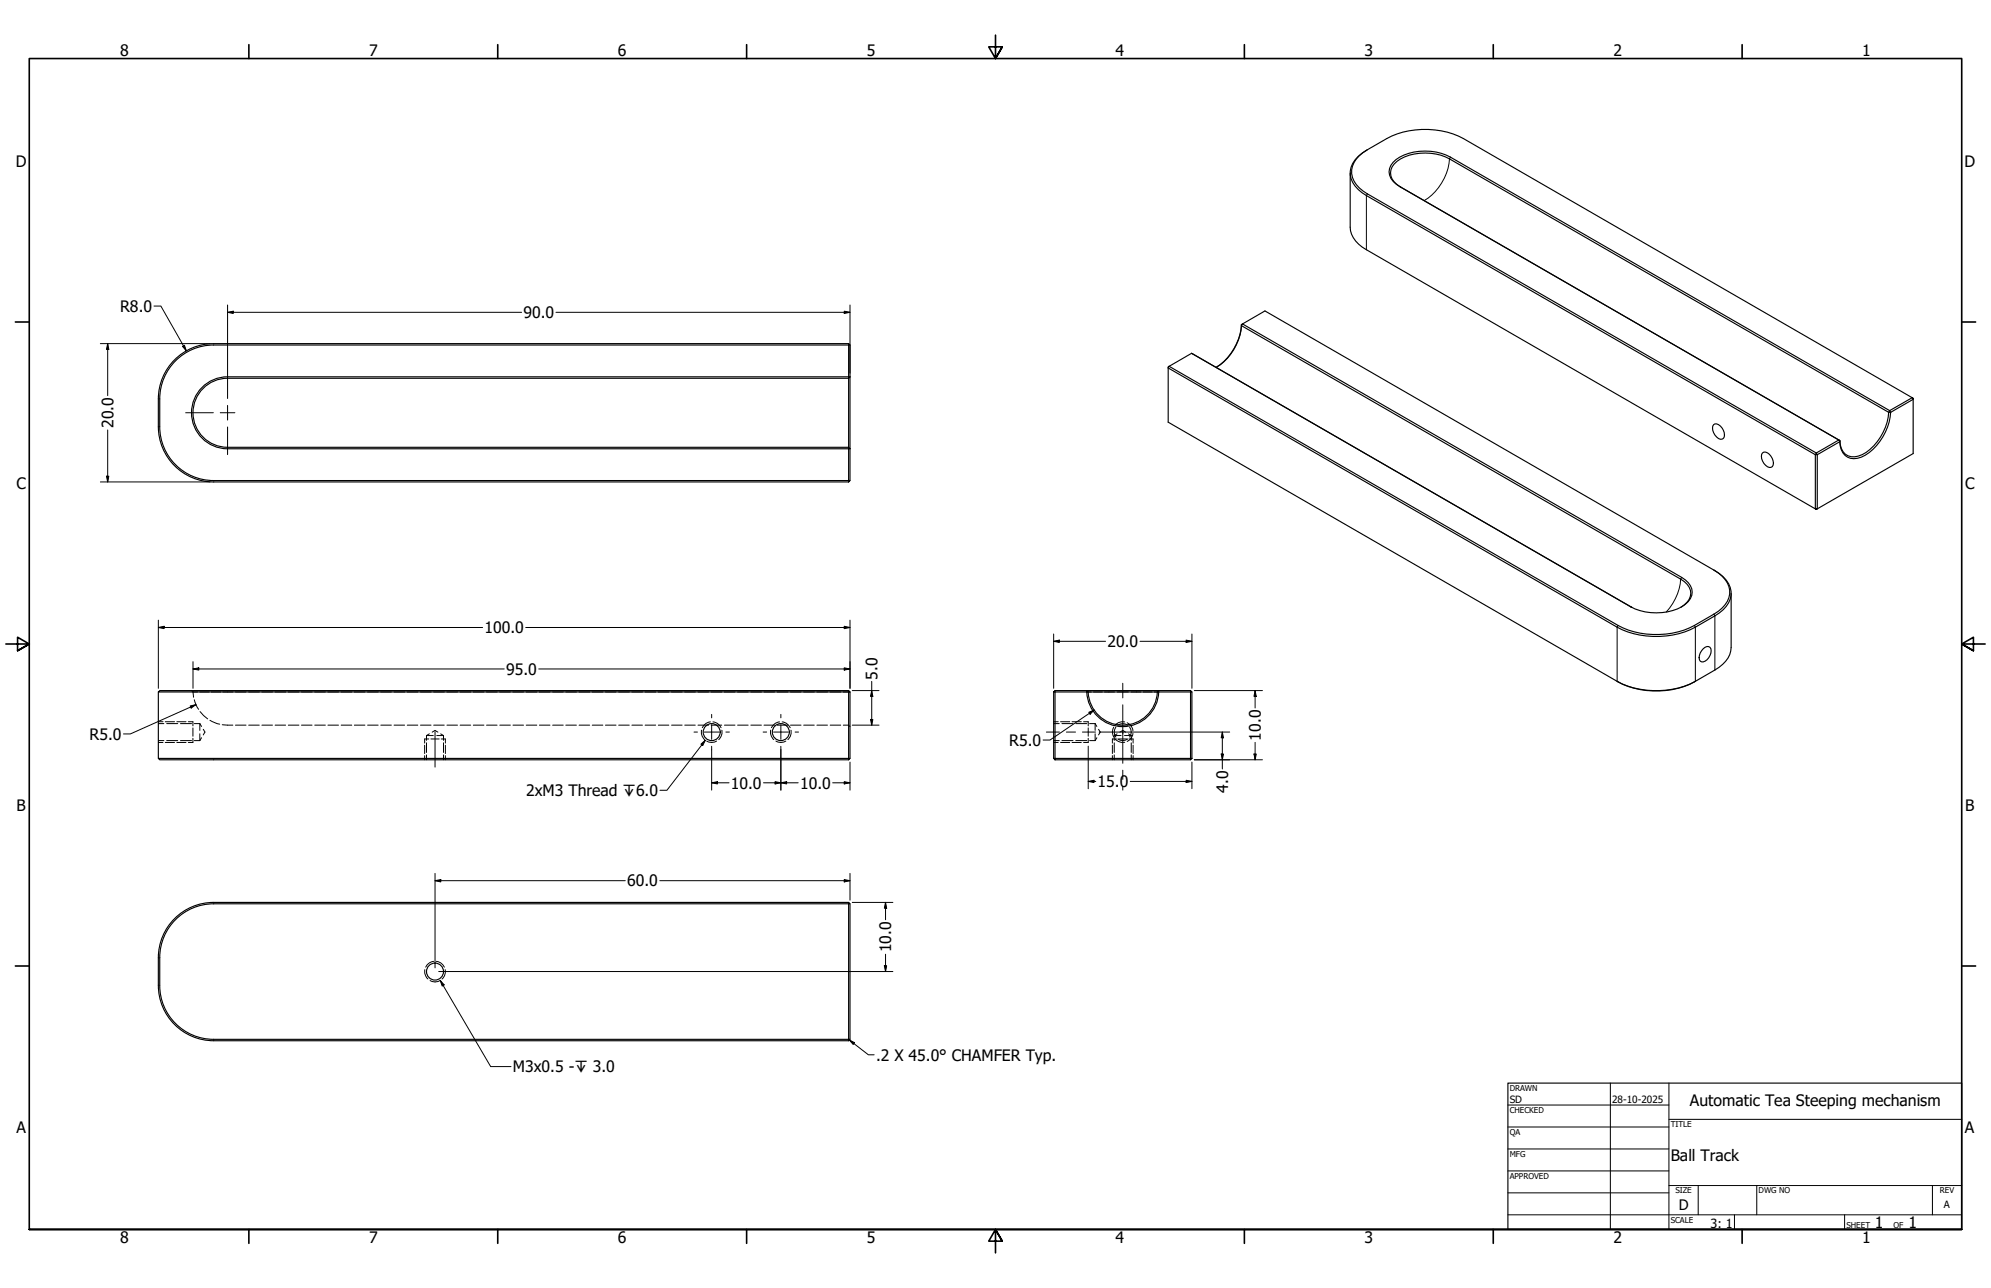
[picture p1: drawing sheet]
<svg xmlns="http://www.w3.org/2000/svg" width="864mm" height="559mm" viewBox="0 0 864 559" stroke-linecap="round" stroke-linejoin="round" font-family="sans-serif">
<!-- layer: Hidden (ANSI) -->
<g fill="none" stroke="#000" stroke-width=".43">
<path d="M83.1 299.6l.2 .2M68.7 313.9h2.4M72.3 313.9h4.8M78.3 313.9h4.8M83.5 300l.2 .2M83.7 313.1v1.8M83.7 315.8v3.6M83.7 300.2h2M83.7 300.2l.3 2.3M84.3 303.6l1.8 4.2M84.3 313.9h2.4M86.7 313.9v3"/>
<path d="M86.7 318.3v3M86.7 313.9l.7 1.3M86.7 300.2h4M86.8 308.7l3.3 3.2M88.2 316.4l.7 1.2-.7 1.2M91.1 312.5l4.2 1.7M91.7 300.2h4M96.4 314.4l4.6 .2M96.7 300.2h4.3M102.1 300.2h4.6M102.1 314.6h4.6M107.9 300.2h4.6"/>
<path d="M107.9 314.6h4.6M113.6 300.2h4.6M113.6 314.6h4.6M119.3 300.2h4.6M119.3 314.6h4.6M125.1 300.2h4.5M125.1 314.6h4.5M130.8 300.2h4.6M130.8 314.6h4.6M136.5 300.2h4.6M136.5 314.6h4.6M142.2 300.2h4.6"/>
<path d="M142.2 314.6h4.6M148 300.2h4.6M148 314.6h4.6M153.7 300.2h4.6M153.7 314.6h4.6M159.5 300.2h4.5M159.5 314.6h4.5M165.2 300.2h4.6M165.2 314.6h4.6M170.9 300.2h4.6M170.9 314.6h4.6M176.6 300.2h4.6"/>
<path d="M176.6 314.6h4.6M182.4 300.2h4.6M182.4 314.6h4.6M185 319.1h3M185 319.1v2.1M186.2 318.4l-1.2 .7M187.5 317.6l1.2-.7 1.2 .7M188.1 300.2h4.6M188.1 314.6h4.6M189.4 319.1h3M191.1 318.4l1.3 .7M192.4 319.1v2.1"/>
<path d="M193.9 300.2h4.5M193.9 314.6h4.5M199.6 300.2h4.6M199.6 314.6h4.6M205.3 300.2h4.6M205.3 314.6h4.6M211 300.2h4.6M211 314.6h4.6M216.8 300.2h4.6M216.8 314.6h4.6M222.5 300.2h4.6M222.5 314.6h4.6"/>
<path d="M228.2 300.2h4.6M228.2 314.6h4.6M234 300.2h4.5M234 314.6h4.5M239.7 300.2h4.6M239.7 314.6h4.6M245.4 300.2h4.6M245.4 314.6h4.6M251.2 300.2h4.6M251.2 314.6h4.6M256.9 300.2h4.6M256.9 314.6h4.6"/>
<path d="M262.6 300.2h4.6M262.6 314.6h4.6M268.4 300.2h4.5M268.4 314.6h4.5M274.1 300.2h4.6M274.1 314.6h4.6M279.8 300.2h4.6M279.8 314.6h4.6M285.5 300.2h4.6M285.5 314.6h4.6M291.3 300.2h4.6M291.3 314.6h4.6"/>
<path d="M297 300.2h4.6M297 314.6h4.6M302.8 300.2h4.5M302.8 314.6h4.5M308.5 300.2h4.6M308.5 314.6h4.6M314.2 300.2h4.6M314.2 314.6h4.6M319.9 300.2h4.6M319.9 314.6h4.6M325.7 300.2h4.6M325.7 314.6h4.6"/>
<path d="M331.4 300.2h4.6M331.4 314.6h4.6M337.1 300.2h4.6M337.1 314.6h4.6M342.9 300.2h4.6M342.9 314.6h4.6M348.6 300.2h4.6M348.6 314.6h4.6M354.3 300.2h4.6M354.3 314.6h4.6M360.1 300.2h4.6M360.1 314.6h4.6"/>
<path d="M365.8 300.2h2.5M365.8 314.6l2.5 .2M368.5 300.2h.2M368.5 315l.2 .2M457 313.9h2.4M460.6 313.9h4.8M466.6 313.9h4.8M471.4 300.2h1.9M472 313.1v1.8M472 315.8v3.6M472.6 313.9h2.4M474.3 300.2h3.8"/>
<path d="M475 313.9v3M475 318.3v3M475 313.9l.8 1.3M476.5 316.4l.7 1.2-.7 1.2M479.1 300.2h4.3M483.3 319.1h3M483.3 319.1v2.1M484 315.5a3.7 3.7 0 0 0 0 4.3M484.5 318.4l-1.2 .7M484.6 300.2h4.8M484.8 314.6a3.7 3.7 0 0 1 4.4 0M485.8 317.6l1.2-.7 1.2 .7"/>
<path d="M487.8 319.1h2.9M489.5 318.4l1.2 .7M490 315.5a3.7 3.7 0 0 1 0 4.3M490.6 300.2h4.3M490.7 319.1v2.1M495.9 300.2h3.8M500.7 300.2h1.9M68.7 321.3h2.4M72.3 321.3h4.8M78.3 321.3h4.8M83.7 320.3v1.8M84.3 321.3h2.4"/>
<path d="M87.4 320.1l-.7 1.2M184.2 320.6h1.8M185 322.3v4.2M185 327.5v2.1M186.9 320.6h3.6M191.4 320.6h1.8M192.4 322.3v4.2M192.4 327.5v2.1M457 321.3h2.4M460.6 321.3h4.8M466.6 321.3h4.8M472 320.3v1.8"/>
<path d="M472.6 321.3h2.4M475.8 320.1l-.8 1.2M482.5 320.6h1.8M483.3 322.3v4.2M483.3 327.5v2.1M484.8 320.6a3.7 3.7 0 0 0 4.4 0M485.2 320.6h3.6M489.7 320.6h1.8M490.7 322.3v4.2M490.7 327.5v2.1"/>
</g>
<!-- layer: Hidden Narrow (ANSI) -->
<g fill="none" stroke="#000" stroke-width=".43">
<path d="M68.7 313.1h2M71.7 313.1h4M76.7 313.1h4M81.7 313.1h2M304.3 316.8a4.2 4.2 0 0 0 1.3 4.1M308.2 313.2a4.2 4.2 0 0 0-3.6 2.5M309.2 313.2a4.4 4.4 0 0 1 3.6 2.5M313.1 316.8a4.2 4.2 0 0 1-1.4 4.1M334.3 316.8a4.2 4.2 0 0 0 1.3 4.1M338.1 313.2a4.4 4.4 0 0 0-3.5 2.5M339.3 313.2a4.3 4.3 0 0 1 3.5 2.5M343.1 316.8a4.2 4.2 0 0 1-1.4 4.1"/>
<path d="M457 313.1h2M460 313.1h4M465 313.1h4M470 313.1h2M483.1 315.5a4.2 4.2 0 0 0 0 4.3M487.9 313.2a4.2 4.2 0 0 0-4.1 1.4M488.9 313.5a4.2 4.2 0 0 1 2.5 3.6M491.4 318.2a4.4 4.4 0 0 1-2.5 3.5M68.7 322.1h2M71.7 322.1h4M76.7 322.1h4M81.7 322.1h2"/>
<path d="M184.2 320.6v1.8M184.2 323.3v3.6M184.2 327.8v1.8M193.2 320.6v1.8M193.2 323.3v3.6M193.2 327.8v1.8M306.5 321.5a4.2 4.2 0 0 0 4.3 0M336.5 321.5a4.2 4.2 0 0 0 4.4 0M457 322.1h2M460 322.1h4M465 322.1h4M470 322.1h2"/>
<path d="M482.5 320.6v1.8M482.5 323.3v3.6M482.5 327.8v1.8M483.8 320.7a4.3 4.3 0 0 0 4.1 1.3M491.5 320.6v1.8M491.5 323.3v3.6M491.5 327.8v1.8M188.1 417.1a4.3 4.3 0 0 0-3.5 2.5M189.3 417.1a4.3 4.3 0 0 1 3.5 2.5M184.3 420.7a4.1 4.1 0 0 0 1.3 4M186.5 425.4a4.2 4.2 0 0 0 4.4 0M193.1 420.7a4.1 4.1 0 0 1-1.4 4"/>
</g>
<!-- layer: Visible (ANSI) -->
<g fill="none" stroke="#000" stroke-width=".49">
<path d="M585.6 75v23.6a11.7 11.7 0 0 0 7.1 9.7l194.7 112.5v-23.5M593.1 65a11.6 11.6 0 0 0-6.8 10.4 12.2 12.2 0 0 0 6.8 8.7l194.7 112.4 9.8-5.6M607.5 81.1a6.5 6.5 0 0 1-3.7-8.7 16.7 16.7 0 0 1 14.3-6 22 22 0 0 1 10.6 2.5l190.5 110M76.1 156.5a23.3 23.3 0 0 1 16.6-6.8h276l-.6-.6v45h-269.4a15 15 0 0 1-15-15 15 15 0 0 1 15-15h269.4l.6-.6h-270a15.6 15.6 0 0 0-15.6 15.6 15.6 15.6 0 0 0 15.6 15.6h269.4v13.8h-275.4a23.4 23.4 0 0 1-23.4-23.4v-12a23.3 23.3 0 0 1 6.8-16.6zM368.1 149.1h-275.4a24 24 0 0 0-24 24v12a24 24 0 0 0 24 24h275.4M368.7 149.7v58.8M506.7 159.2l.4-.3-.4 .7zM507.1 158.9l194.8 112.5a36.7 36.7 0 0 0 33 0l8.5-4.9a11.7 11.7 0 0 0 6.9-10.4 12.4 12.4 0 0 0-6.9-8.8M516.9 153.3l190.5 110a24 24 0 0 0 23.6-1.1 6.2 6.2 0 0 0 0-10.6l-192.1-111.1 9.8-5.6 194.7 112.4M516.9 153.3l190.9 110.2M516.9 153.3l-9.8 5.6M538.5 140.8l.4-.3-.4 .8"/>
<path d="M538.5 141.3a23.3 23.3 0 0 1-11 18.1M538.5 140.8a24.4 24.4 0 0 1-10.8 18.5M538.5 141.3l190.5 109.9a6.6 6.6 0 0 1 3.6 8.9l-2.1 2.4-1.5 1M538.5 140.8v.5M819.2 178.9a23.3 23.3 0 0 1-11.4 18.3 6 6 0 0 1-9.6-4.2l-.2-1.9M819.2 178.9h.9M819.6 178.2l9.8-5.7 .4 .3v.4l-.4-.7-194.7-112.4a36.7 36.7 0 0 0-33.1 0l-8.5 4.9a12.1 12.1 0 0 0-7.4 10.9 12.7 12.7 0 0 0 7 8.9l194.7 112.5M819.6 178.2l-190.5-110a23.8 23.8 0 0 0-23.6 1.1 6.2 6.2 0 0 0 0 10.5l192.5 111.3M819.6 178.2l-.4 .7M819.6 178.2l.5 .7M820.1 178.9a23.9 23.9 0 0 1-12.7 19.4 6.2 6.2 0 0 1-9.2-4.8l-.2-1.9M820.1 178.9l9.7-5.7v23.6l-41.6 24v-23.5l9.8-5.7"/>
<path d="M368.1 194.1l.6 .6h-.6zM743.3 184.2a3.2 3.2 0 0 1 4.2 2.5 2.83 2.83 0 0 1-.6 3.8 4.6 4.6 0 0 1-3.6-6.3zM764.5 196.5a3.2 3.2 0 0 1 4.2 2.4 2.76 2.76 0 0 1-.6 3.9 4.5 4.5 0 0 1-3.6-6.3zM787.8 196.5l.4 .8h-.8zM798 191.1l-.4-.2 .4 .7M798 191.1v.5M368.1 208.5h.6l-.6 .6zM787.4 220.8h.8l-.4 .2zM743.4 247.3a12.1 12.1 0 0 1 7.5 10.9 12.6 12.6 0 0 1-7.1 9 46.6 46.6 0 0 1-18.3 8.3 37.9 37.9 0 0 1-24.1-3.4l-194.7-112.5v23.6l194.7 112.4M750.9 257.4v23.5a11.6 11.6 0 0 1-7.1 9.8l-8.4 4.9a36.5 36.5 0 0 1-34 0M707.8 263.5h.1M368.1 299.6l.6 .6h-.6z"/>
<path d="M368.1 299.6h-298.8l-.6 .6h299.4M457.6 299.6v.6h-.6zM457.6 299.6h58.8M471.4 299.6l.6 .6a15 15 0 0 0 15 14.4 15 15 0 0 0 15-14.4l.6-.6a15.6 15.6 0 0 1-15.6 15.6 15.6 15.6 0 0 1-15.6-15.6zM516.4 299.6l.6 .6h-.6zM701.4 295.6a37.6 37.6 0 0 0 34 0M738.8 281.4a1.9 1.9 0 0 1 3.3 .1 4.8 4.8 0 0 1-4 5.7 3.1 3.1 0 0 1 0-4.9zM68.7 300.2v28.8M368.1 300.2v28.8h-299.4l.6 .6h298.8l.6-.6h-.6v.6M368.7 300.2v28.8M457 300.2v28.8M457.6 300.2h58.8v28.8h-58.8z"/>
<path d="M517 300.2v28.8M457 329h.6v.6zM457.6 329.6h58.8M516.4 329h.6l-.6 .6zM76.1 399a23.3 23.3 0 0 1 16.6-6.9h275.4v58.8h-275.4a23.4 23.4 0 0 1-23.4-23.4v-12a23.3 23.3 0 0 1 6.8-16.5zM368.1 391.5l.6 .6h-.6zM368.1 391.5h-275.4a24 24 0 0 0-24 24v12a24 24 0 0 0 24 24h275.4M368.7 392.1v58.8M368.1 450.9h.6l-.6 .6z"/>
<circle cx="308.7" cy="317.6" r="3.7"/>
<circle cx="338.7" cy="317.6" r="3.7"/>
<circle cx="188.7" cy="421.5" r="3.7"/>
</g>
<!-- layer: Visible Narrow (ANSI) -->
<path d="M629.1 68.2l-.4 .7a23.5 23.5 0 0 1-11 18.1M593.1 84.1l-.4 .7v23.5M607.1 80.9l.4 .2M729.4 250.5l-.4 .7a23 23 0 0 1-6.3 14.3M701.9 271.4l-.5 .7v23.5M707.4 263.3l.4 .2M734.9 271.4l.5 .7v23.5M743.4 266.5l.4 .7v23.5" fill="none" stroke="#000" stroke-width=".43"/>
<!-- layer: Border (ANSI) -->
<g fill="none" stroke="#000" stroke-width=".71">
<path d="M107.9 19.4v6M215.9 19.4v6M323.8 19.4v6M431.8 15.2v10.2l-2.9-5.1h5.8l-2.9 5.1 2.9-5.1M539.8 19.4v6M647.7 19.4v6M755.6 19.4v6M6.7 139.7h6M850.9 139.7h6M2.5 279.4h10.2l-5.1-2.9v5.8l5.1-2.9-5.1 2.9M861.1 279.4h-10.2l5.1-2.9v5.8l-5.1-2.9 5.1 2.9M6.7 419.1h6"/>
<path d="M850.9 419.1h6M12.7 533.4v-508h838.2v508h-838.2h838.2M107.9 533.4v6M215.9 533.4v6M323.8 533.4v6M434.7 538.5l-2.9-5.1 2.9 5.1h-5.8l2.9-5.1v10.2M539.8 533.4v6M647.7 533.4v6M755.6 533.4v6"/>
</g>
<!-- layer: Title (ANSI) -->
<g fill="none" stroke="#000" stroke-width=".43">
<path d="M654 479.4h69.9M698.5 469.9v63.5M723.9 469.9v63.5M654 488.9h69.9M654 498.5h69.9M723.9 485.6h127M654 508h69.9M654 517.5h69.9M723.9 514.3h127M736.6 514.3v12.7M762 514.3v12.7M838.2 514.3v12.7"/>
<path d="M654 527h196.9M752.3 527v6.4M800.1 527v6.4"/>
</g>
<path d="M654 469.9h196.9v63.5h-196.9z" fill="none" stroke="#000" stroke-width=".49"/>
<!-- layer: Center Mark (ANSI) -->
<g fill="none" stroke="#000" stroke-width=".43">
<path d="M80.5 179.1h12M95.5 179.1h6.4M98.7 160.9v12M98.7 175.9v6.3M98.7 185.2v12M483.8 299.6h6.4M487 296.4v6.4M301 317.6h1.5M305.5 317.6h6.4M308.7 310v1.4M308.7 314.4v6.4M314.9 317.6h1.5"/>
<path d="M331 317.6h1.5M335.5 317.6h6.4M338.7 310v1.4M338.7 314.4v6.4M344.9 317.6h1.5M487 305.8v12.6M308.7 323.8v1.5M338.7 323.8v1.5"/>
</g>
<!-- layer: Centerline (ANSI) -->
<path d="M188.7 317.4v15.4M453.8 317.6h5.7M462.5 317.6h4M469.5 317.6h5.7M487 317.4v13.8M487 334.2v3.9M487 341.1v1.7" fill="none" stroke="#000" stroke-width=".43"/>
<!-- layer: Dimension (ANSI) -->
<g fill="none" stroke="#000" stroke-width=".43">
<path d="M66.8 132.8h3l11 19.4M98.7 135.5l2.5-.5v1zM98.7 135.5h127.5M98.7 132.3v28.6M241.2 135.5h127.5M366.2 135l2.5 .5-2.5 .5zM368.7 132.3v29.6M43.5 149.1h47.6M46.7 149.1l.5 2.5h-1zM46.7 149.1v22.5M79.2 150.3l.8-.5 .8 2.4zM46.7 186.5v22.6"/>
<path d="M43.5 209.1h47.6M46.2 206.6h1l-.5 2.5zM68.7 272.2l2.5-.5v1zM68.7 272.2h140.6M68.7 269.1v29.5M228 272.2h140.7M366.2 271.7l2.5 .5-2.5 .5zM368.7 269.1v29.5M457 278.2l2.5-.5v1zM457 278.2h22.5M457 275.1v23.5M494.5 278.2h22.5"/>
<path d="M514.5 277.7l2.5 .5-2.5 .5zM517 275.1v23.5M83.7 290.2l2.5-.5v1zM83.7 290.2h135M83.7 287.1v11.5M233.7 290.2h135M366.2 289.7l2.5 .5-2.5 .5zM369.7 299.6h11.6M378.1 299.6l.5 2.5h-1zM378.1 295.6v19M518 299.6h29.6M544.4 299.6l.5 2.5h-1z"/>
<path d="M544.4 299.6v7.6M82.5 306.3l2.5-.6-2.1 1.5zM85 305.7l-28.4 12.7h-3M369.7 314.6h11.6M377.6 312.1h1l-.5 2.5zM472.3 309l2.3-1-1.8 1.9zM474.6 308l-19.2 13.1h-3M476.8 317.6h10.1M487.1 317.6h46.3M530.2 317.6l.5 2.5h-1zM530.2 317.6v16M304 322.9l1.9-1.7-1.1 2.3z"/>
<path d="M305.9 321.2l-16.6 21.7h-3.1M308.7 339.6l2.5-.5v1zM308.7 339.6h7.5M308.7 325.3v17.5M331.2 339.6h15M336.2 339.1l2.5 .5-2.5 .5zM338.7 339.6l2.5-.5v1zM338.7 325.3v17.5M361.2 339.6h7.5M366.2 339.1l2.5 .5-2.5 .5zM368.7 330.6v12.2M472 339l2.5-.5v1z"/>
<path d="M472 339h3.3M472 323.7v18.5M490.3 339h26.7M514.5 338.5l2.5 .5-2.5 .5zM517 330.6v11.6M518 329.6h29.6M529.7 327.1h1l-.5 2.5zM543.9 327.1h1l-.5 2.5zM544.4 322.1v7.5M188.7 378.9v41M368.7 378.9v11.6M188.7 382.1l2.5-.5v1z"/>
<path d="M188.7 382.1h82.5M286.2 382.1h82.5M366.2 381.6l2.5 .5-2.5 .5zM369.7 391.5h17.6M384.1 391.5l.5 2.5h-1zM384.1 391.5v7.5M383.6 419h1l-.5 2.5zM384.1 414v7.5M190.3 421.5h197"/>
</g>
<g fill="#000">
<path d="M98.7 135.5l2.5-.5v1z" fill-rule="evenodd"/>
<path d="M366.2 135l2.5 .5-2.5 .5z" fill-rule="evenodd"/>
<path d="M46.7 149.1l.5 2.5h-1z" fill-rule="evenodd"/>
<path d="M79.2 150.3l.8-.5 .8 2.4z" fill-rule="evenodd"/>
<path d="M46.2 206.6h1l-.5 2.5z" fill-rule="evenodd"/>
<path d="M68.7 272.2l2.5-.5v1z" fill-rule="evenodd"/>
<path d="M366.2 271.7l2.5 .5-2.5 .5z" fill-rule="evenodd"/>
<path d="M457 278.2l2.5-.5v1z" fill-rule="evenodd"/>
<path d="M514.5 277.7l2.5 .5-2.5 .5z" fill-rule="evenodd"/>
<path d="M83.7 290.2l2.5-.5v1z" fill-rule="evenodd"/>
<path d="M366.2 289.7l2.5 .5-2.5 .5z" fill-rule="evenodd"/>
<path d="M82.5 306.3l2.5-.6-2.1 1.5z" fill-rule="evenodd"/>
<path d="M377.6 312.1h1l-.5 2.5z" fill-rule="evenodd"/>
<path d="M378.1 299.6l.5 2.5h-1z" fill-rule="evenodd"/>
<path d="M472.3 309l2.3-1-1.8 1.9z" fill-rule="evenodd"/>
<path d="M544.4 299.6l.5 2.5h-1z" fill-rule="evenodd"/>
<path d="M304 322.9l1.9-1.7-1.1 2.3z" fill-rule="evenodd"/>
<path d="M308.7 339.6l2.5-.5v1z" fill-rule="evenodd"/>
<path d="M338.7 339.6l2.5-.5v1z" fill-rule="evenodd"/>
<path d="M472 339l2.5-.5v1z" fill-rule="evenodd"/>
<path d="M514.5 338.5l2.5 .5-2.5 .5z" fill-rule="evenodd"/>
<path d="M529.7 327.1h1l-.5 2.5z" fill-rule="evenodd"/>
<path d="M530.2 317.6l.5 2.5h-1z" fill-rule="evenodd"/>
<path d="M543.9 327.1h1l-.5 2.5z" fill-rule="evenodd"/>
<path d="M336.2 339.1l2.5 .5-2.5 .5z" fill-rule="evenodd"/>
<path d="M366.2 339.1l2.5 .5-2.5 .5z" fill-rule="evenodd"/>
<path d="M188.7 382.1l2.5-.5v1z" fill-rule="evenodd"/>
<path d="M366.2 381.6l2.5 .5-2.5 .5z" fill-rule="evenodd"/>
<path d="M384.1 391.5l.5 2.5h-1z" fill-rule="evenodd"/>
<path d="M383.6 419h1l-.5 2.5z" fill-rule="evenodd"/>
</g>
<!-- layer: Symbol (ANSI) -->
<path d="M191 425.4l1.7 1.9-.9 .5zM191 425.4l21.8 37.3h8.9M368.4 451.2l2.3 1.2-.6 .7zM368.4 451.2l8.3 6.4h2.5" fill="none" stroke="#000" stroke-width=".43"/>
<g fill="#000">
<path d="M191 425.4l1.7 1.9-.9 .5z" fill-rule="evenodd"/>
<path d="M368.4 451.2l2.3 1.2-.6 .7z" fill-rule="evenodd"/>
</g>
<g font-size="6.8">
<text x="52.1" y="24.4">8</text>
<text x="160.1" y="24.4">7</text>
<text x="268" y="24.4">6</text>
<text x="376" y="24.4">5</text>
<text x="483.9" y="24.4">4</text>
<text x="591.9" y="24.4">3</text>
<text x="699.8" y="24.4">2</text>
<text x="807.8" y="24.4">1</text>
<text x="6.8" y="72.4">D</text>
<text x="852.1" y="72.4">D</text>
<text x="52.1" y="135.3">R8.0</text>
<text x="227" y="138">90.0</text>
<text x="49.2" y="185.7" transform="rotate(-90 49.2 185.7)">20.0</text>
<text x="7.1" y="212.1">C</text>
<text x="852.3" y="212.1">C</text>
<text x="210.1" y="274.7">100.0</text>
<text x="480.3" y="280.7">20.0</text>
<text x="219.5" y="292.7">95.0</text>
<text x="380.6" y="294.8" transform="rotate(-90 380.6 294.8)">5.0</text>
<text x="38.9" y="320.9">R5.0</text>
<text x="437.8" y="323.6">R5.0</text>
<text x="546.9" y="321.3" transform="rotate(-90 546.9 321.3)">10.0</text>
<text x="476.1" y="341.5">15.0</text>
<text x="228.2" y="345.3">2xM3 Thread ↧6.0</text>
<text x="317" y="342.1">10.0</text>
<text x="347" y="342.1">10.0</text>
<text x="532.7" y="344" transform="rotate(-90 532.7 344)">4.0</text>
<text x="7.2" y="351.8">B</text>
<text x="852.4" y="351.8">B</text>
<text x="272" y="384.6">60.0</text>
<text x="386.6" y="413.2" transform="rotate(-90 386.6 413.2)">10.0</text>
<text x="380" y="460.1">.2 X 45.0° CHAMFER Typ.</text>
<text x="222.5" y="465.2">M3x0.5 -↧ 3.0</text>
<text x="733" y="479.7">Automatic Tea Steeping mechanism</text>
<text x="7.1" y="491.5">A</text>
<text x="852.3" y="491.5">A</text>
<text x="724.7" y="503.6">Ball Track</text>
<text x="813.3" y="532.6">1</text>
<text x="827.8" y="532.6">1</text>
<text x="52.1" y="539.4">8</text>
<text x="160.1" y="539.4">7</text>
<text x="268" y="539.4">6</text>
<text x="376" y="539.4">5</text>
<text x="483.9" y="539.4">4</text>
<text x="591.9" y="539.4">3</text>
<text x="699.8" y="539.4">2</text>
<text x="807.8" y="539.4">1</text>
</g>
<text font-size="6.3" x="728.1" y="524.9">D</text>
<text font-size="5.5" x="741.9" y="532.6">3: 1</text>
<g font-size="4.3">
<text x="654.8" y="478.6">SD</text>
<text x="699.3" y="478.6">28-10-2025</text>
<text x="843.2" y="524.2">A</text>
</g>
<g font-size="3.5">
<text x="654.8" y="473.2">DRAWN</text>
<text x="654.8" y="482.8">CHECKED</text>
<text x="724.7" y="488.9">TITLE</text>
<text x="654.8" y="492.3">QA</text>
<text x="654.8" y="501.8">MFG</text>
<text x="654.8" y="511.4">APPROVED</text>
<text x="726.7" y="517.7">SIZE</text>
<text x="762.8" y="517.7">DWG NO</text>
<text x="841.4" y="517.7">REV</text>
<text x="724.7" y="530.4">SCALE</text>
<text x="800.9" y="532.6">SHEET</text>
<text x="821.3" y="532.6">OF</text>
</g>
</svg>
